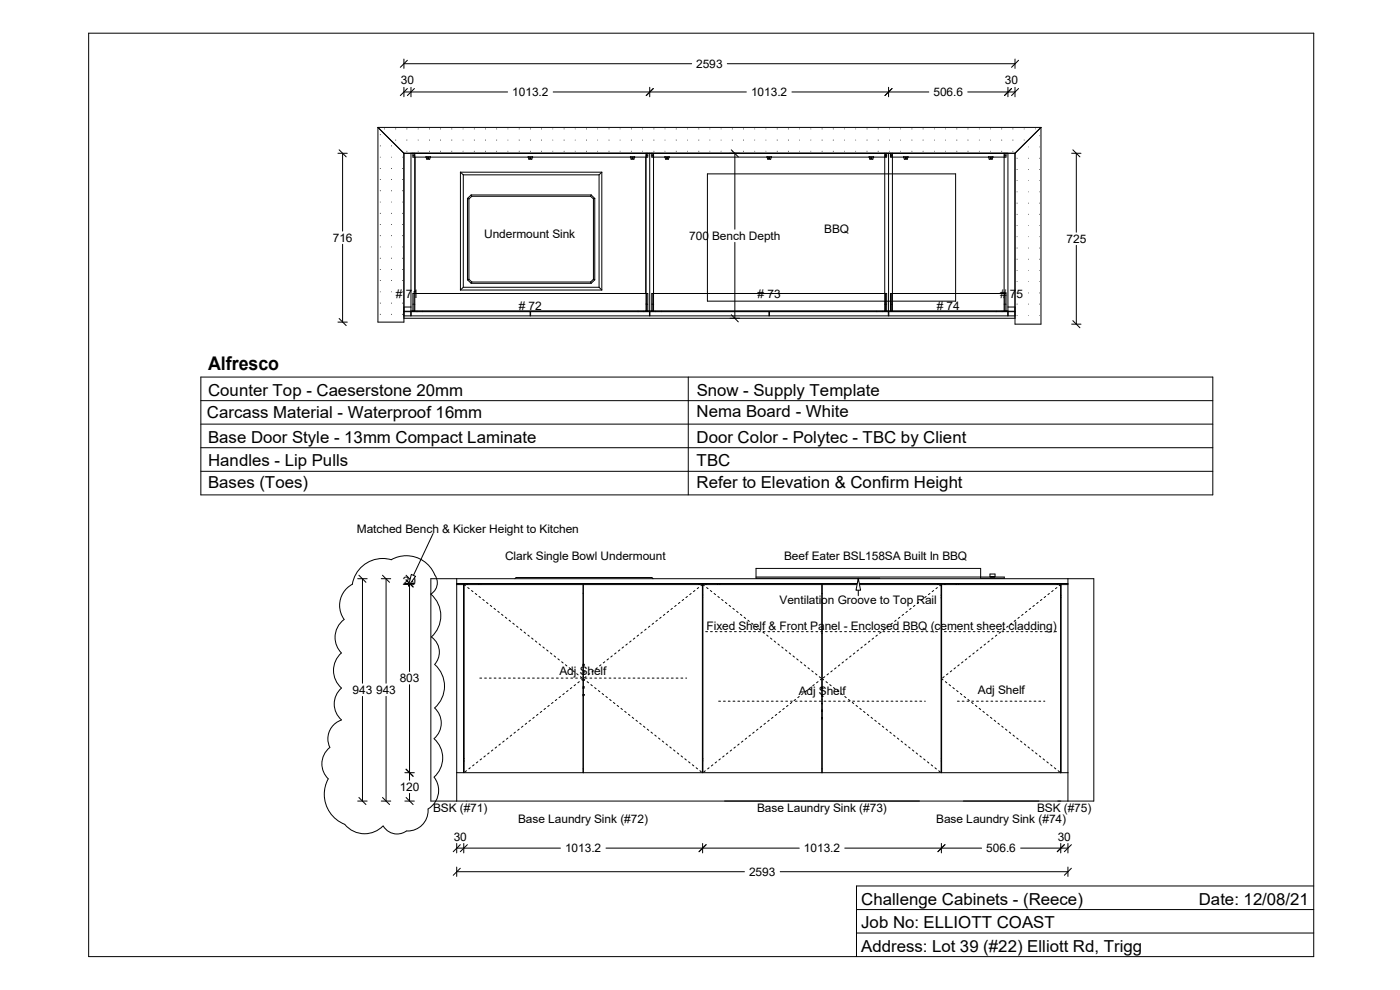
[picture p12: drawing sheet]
<svg xmlns="http://www.w3.org/2000/svg" width="297mm" height="210mm" viewBox="0 0 297 210" stroke-linecap="round" stroke-linejoin="round" font-family="sans-serif">
<g fill="none" stroke="#000" stroke-width=".21">
<path d="M18.8 7h259.9v195.9h-259.9zM85.7 12.5v2M85.7 18.5v2M85.7 19.5h22M85.7 13.5h61M86.4 18.8l-1.5 1.5M86.4 12.8l-1.5 1.5M87.2 18.5v2M87.9 18.8l-1.5 1.5M117.4 19.5h40.9M137.8 18.5v2M138.6 18.8l-1.5 1.5"/>
<path d="M154.3 13.5h61M168 19.5h29M188.5 18.5v2M189.2 18.8l-1.5 1.5M205.3 19.5h10M213.8 18.5v2M214.6 18.8l-1.5 1.5M215.3 12.5v2M215.3 18.5v2M216.1 18.8l-1.5 1.5M216.1 12.8l-1.5 1.5M71.7 32.5h2"/>
<path d="M71.9 31.8l1.5 1.5M72.7 32.5v16.5M80.2 27v41.3h5.5v-35.8M80.2 27l5.5 5.5M80.2 27h140.6M85.7 32.5h129.6M87.2 32.5v33.5M87.6 32.5v.8h49.8v-.8M87.6 32.9h.4M87.8 32.5v.8M88 32.5v33.5M88.1 33.3v29"/>
<path d="M90.4 33.3h.9l-.1 .5h-.7zM90.8 33.5h.1v.1h-.1zM97.7 36.5l.6 .6M97.7 36.5h30M97.7 36.5v25M98.3 37.1h28.8M98.3 37.1v23.8M112.1 33.3h.9l-.2 .5h-.6zM112.4 33.5h.2v.1h-.2zM127.1 37.1v23.8M127.7 36.5l-.6 .6M127.7 36.5v25"/>
<path d="M133.7 33.3h1l-.2 .5h-.6zM134.1 33.5h.2v.1h-.2zM137 33.3v29M137 32.9h.4M137 32.5v33.5M137.2 32.5v.8M137.8 32.5v33.5M138.3 32.9h.3M138.3 32.5v.8h49.8v-.8M138.5 32.5v.8M138.6 32.5v33.5M141 33.3h1l-.2 .5h-.6z"/>
<path d="M141.4 33.5h.2v.1h-.2zM150.1 36.9h52.6v27h-52.6zM155.1 31.8l1.5 1.5M155.9 32.5v16.1M162.7 33.3h.9l-.1 .5h-.6zM163.1 33.5h.2l-.2 .1zM184.4 33.3h.9l-.1 .5h-.7zM184.8 33.5h.2l-.2 .1zM187.7 32.9h.4M187.7 32.5v33.5M187.9 32.5v.8M188.5 32.5v33.5"/>
<path d="M188.9 32.9h.4M188.9 32.5v.8h24.5v-.8M189.2 32.5v.8M189.3 32.5v33.5M191.7 33.3h1l-.2 .5h-.6zM192.1 33.5h.2v.1h-.2zM209.7 33.3h1l-.2 .5h-.6zM210.1 33.5h.2v.1h-.2zM213 32.9h.4M213 32.5v33.5M213.2 32.5v.8M213.8 32.5v33.5"/>
<path d="M220.8 27v41.8h-5.5v-36.3M220.8 27l-5.5 5.5M227.3 32.5h2M227.6 31.8l1.5 1.5M228.3 32.5v16.8M72.7 51.8v16.5M99.2 42.1l.3 .1M99.2 42.1v17.3M99.2 59.4l.8 .7M99.5 42.2v17M99.5 59.2l-.3 .2M99.5 59.2l.6 .6"/>
<path d="M100 41.4l.1 .2M100 41.4l-.8 .7M100 41.4h25.4M100.1 41.6l-.6 .6M100.1 41.6h25.2M100.1 59.8l-.1 .3M100.1 59.8h25.2M125.3 41.6l.6 .6M125.3 59.8l.1 .3M125.4 41.4l-.1 .2M125.4 41.4l.8 .7M125.9 42.2v17"/>
<path d="M125.9 59.2l.3 .2M125.9 59.2l-.6 .6M126.2 42.1l-.3 .1M126.2 42.1v17.3M126.2 59.4l-.8 .7M155.9 51.4v16.1M228.3 52.1v16.7M42.6 80h214.7v25h-214.7zM71.7 68.3h2M71.9 67.6l1.5 1.5M85.7 65.1h1.5M85.7 66.1h1.4v.9h-1.4"/>
<path d="M85.7 66h129.6M85.7 67.5h129.6M87.2 66h126.6M87.2 66.1h25.3v.9h-25.3zM87.6 66v-3.7h49.8v3.7M87.6 64.5h.4M87.8 62.3v3.7M88.5 66v.1M89.7 66v.1M97.7 61.5h30M98.3 60.9l-.6 .6M98.3 60.9h28.8"/>
<path d="M100 60.1h25.4M112.6 66.1h25.2v.9h-25.2zM127.1 60.9l.6 .6M135.3 66v.1M136.6 66v.1M137 64.5h.4M137.2 62.3v3.7M137.9 66.1h25.2v.9h-25.2zM138.3 66v-3.7h49.8v3.7M138.3 64.5h.3M138.5 62.3v3.7M139.1 66v.1"/>
<path d="M140.4 66v.1M146 80v25M155.1 66.8l1.5 1.5M163.2 66.1h25.3v.9h-25.3zM186 66v.1M187.2 66v.1M187.7 64.5h.4M187.9 62.3v3.7M188.6 66.1h25.2v.9h-25.2zM188.9 66v-3.7h24.5v3.7M188.9 64.5h.4M189.2 62.3v3.7"/>
<path d="M211.3 66v.1M212.6 66v.1M213 64.5h.4M213.2 62.3v3.7M213.8 65.1h1.5M215.3 66.1h-1.4v.9h1.4M227.3 68.8h2M227.6 68l1.5 1.5M42.6 100h214.7M42.6 95h214.7M42.6 90h214.7M42.6 85h214.7"/>
<path d="M91.9 113.2l-5.2 11.1M72.4 138.5a4.9 4.9 0 0 0 0 7.4M73 131.4a4.7 4.7 0 0 0-.6 7.1M73 131.4a5.1 5.1 0 0 1 1.7-7.4 6.5 6.5 0 0 1 8.3-5.3 6.6 6.6 0 0 1 9.8 4.9 2.78 2.78 0 0 1-1.4 2.4 6.1 6.1 0 0 1 .1 9.1 3.9 3.9 0 0 1 .7 5.8M75.9 122.8h2M76.1 122l1.5 1.5M76.9 122.8v22.1M80.9 122.8h2M81.1 122l1.5 1.5M81.9 122.8v22.1M85.9 123.8h2M86.1 123l1.5 1.5"/>
<path d="M86.1 122l1.5 1.5M86.9 123.8v18.7M91.4 122.8h140.6v47.1h-140.6zM96.9 122.8v47.1M96.9 124h1.4v39.9h-1.4M96.9 123.8h129.7M98.4 123.8v40.1M99 123.8v.2M99.2 123.8v.2M101.6 123.8v.2M102 123.8v.2M109.2 122.8l.3-.3h28.8l.2 .3"/>
<path d="M123.7 125.9h.1M148.3 123.8v.2M148.4 123.8v.2M149 126.3h.1M149 126.8h.1M149.1 123.8v40.1h50.6v-40.1M149.1 124h25.2v39.9M149.7 123.8v.2M149.9 123.8v.2M152.2 123.8v.2M152.7 123.8v.2M174.3 125.9h.1"/>
<path d="M174.3 133.6h.1M174.3 134.4h.1M198.9 123.8v.2M199.1 123.8v.2M199.7 124h-25.3v39.9M199.7 126.3h.1M199.7 126.8h.1M200.4 123.8v.2M200.5 123.8v.2M202.9 123.8v.2M203.4 123.8v.2M224.3 123.8v.2"/>
<path d="M224.4 123.8v.2M225 124h-25.2v39.9h26.8M225 126.3h.1M225 126.8h.1M225 123.8v40.1M226.6 124h-1.5v39.9M226.6 122.8v47.1M70 158.6a4.4 4.4 0 0 0-.4 6.6M72.4 152.8a4.2 4.2 0 0 0-2.4 5.8M72.4 146a4.5 4.5 0 0 0 .1 6.7M76.9 147.7v22.2M81.9 147.7v22.2"/>
<path d="M86.9 145.2v20.3M92.1 156.7a5.4 5.4 0 0 1 0 8.1M92.2 150.2a4.3 4.3 0 0 1-.1 6.5M92.2 141a6.1 6.1 0 0 1 0 9.2M123.7 140.9h.1M123.7 142.5h.1M123.7 145.7h.1M123.7 147.3h.1M123.7 141.2h.1M123.7 142.8h.1M123.7 143.4h.1M123.7 144.3h.1"/>
<path d="M123.7 144.4h.1M123.7 146h.1M123.7 147.6h.1M123.8 140.9h.1M123.8 141.2h.1M123.8 142.8h.1M123.8 142.5h.1M123.8 144.4h.1M123.8 145.7h.1M123.8 146h.1M123.8 147.6h.1M123.8 147.3h.1"/>
<path d="M174.3 146.1h.1M174.3 147.7h.1M174.3 145.8h.1M174.3 147.4h.1M174.3 148.3h.1M174.3 149.2h.1M174.3 149.3h.1M174.3 150.6h.1M174.3 150.9h.1M174.3 152.5h.1M174.3 152.2h.1M174.4 146.1h.1"/>
<path d="M174.4 147.7h.1M69.6 165.2a6.9 6.9 0 0 0 3.5 9.7 5.4 5.4 0 0 0 8.1 .3M75.9 169.9h2M76.1 169.2l1.5 1.5M80.9 169.9h2M81.1 169.2l1.5 1.5M81.3 175.2a3.4 3.4 0 0 0 4.9 1.1M85.9 163.9h2M85.9 169.9h2M86.1 169.2l1.5 1.5M86.1 163.2l1.5 1.5M86.9 168.3v1.6"/>
<path d="M92.1 164.9a4.6 4.6 0 0 1-1.3 6.7 4.4 4.4 0 0 1-4.5 4.7M96.9 178.9v2M96.9 179.9h22M97.7 179.2l-1.5 1.5M98.4 178.9v2M98.4 160.9h.1M98.4 161.4h.1M99.2 179.2l-1.5 1.5M123.7 163.9v-39.9h-25.3v39.9h50.6v-39.9h-25.2v39.9M123.7 163.1h.1M128.6 179.9h41M149.1 178.9v2"/>
<path d="M149.1 160.9h.1M149.1 161.4h.1M149.8 179.2l-1.5 1.5M174.3 163.1h.1M179.2 179.9h29M199.7 178.9v2M199.7 160.9h.1M199.7 161.4h.1M200.5 179.2l-1.5 1.5M216.5 179.9h10.1M225 178.9v2M225.8 179.2l-1.5 1.5"/>
<path d="M226.6 178.9v2M227.3 179.2l-1.5 1.5M96.9 183.9v2M96.9 184.9h61M97.7 184.2l-1.5 1.5M165.5 184.9h61.1M181.7 197.9h97M181.7 193h97M226.6 183.9v2M227.3 184.2l-1.5 1.5M278.7 187.9h-97v15"/>
</g>
<g fill="#000">
<path d="M80.6 30.9h.2v.1h-.2zM83 30.9h.1v.1h-.1zM80.6 28.5h.2v.2h-.2z" fill-rule="evenodd"/>
<path d="M83.9 29.6h.1v.2h-.1zM86.2 29.6h.2v.2h-.2zM88.6 29.6l.2 .2zM91 29.6h.2v.2h-.2zM93.4 29.6h.2v.2h-.2zM95.8 29.6h.1v.2h-.1zM98.2 29.6l.1 .2zM100.5 29.6h.2v.2h-.2zM102.9 29.6h.2v.2h-.2zM105.3 29.6h.2v.2h-.2zM107.7 29.6l.1 .2zM110.1 29.6h.1v.2h-.1zM112.4 29.6h.2v.2h-.2zM114.8 29.6h.2v.2h-.2zM117.2 29.6l.1 .2zM119.6 29.6h.2v.2h-.2zM122 29.6l.1 .2zM124.3 29.6h.2v.2h-.2zM126.7 29.6l.2 .2zM129.1 29.6h.2v.2h-.2zM131.5 29.6l.1 .2zM133.9 29.6h.1v.2h-.1zM136.3 29.6l.1 .2zM138.6 29.6h.2v.2h-.2zM141 29.6l.1 .2zM143.4 29.6h.2v.2h-.2zM145.8 29.6l.1 .2zM148.2 29.6h.1v.2h-.1zM150.5 29.6l.2 .2zM152.9 29.6l.1 .2zM155.3 29.6h.1v.2h-.1zM157.6 29.6h.2v.2h-.2zM160.1 29.6l.1 .2zM162.4 29.6l.2 .2zM164.8 29.6h.2v.2h-.2zM167.2 29.6h.1v.2h-.1zM169.6 29.6l.1 .2zM172 29.6l.1 .2zM174.3 29.6h.2v.2h-.2zM176.7 29.6h.2v.2h-.2zM179.1 29.6l.1 .2zM181.5 29.6l.1 .2zM183.9 29.6h.1v.2h-.1zM186.2 29.6h.2v.2h-.2zM188.6 29.6l.2 .2zM191 29.6l.1 .2zM193.4 29.6h.1v.2h-.1zM195.7 29.6h.2v.2h-.2zM198.2 29.6l.1 .2zM200.5 29.6l.2 .2zM202.9 29.6h.2v.2h-.2zM205.3 29.6h.1v.2h-.1zM207.7 29.6l.1 .2zM210.1 29.6l.1 .2zM212.4 29.6h.2v.2h-.2zM214.8 29.6h.2v.2h-.2zM217.2 29.6l.1 .2zM81.5 27.3h.2v.1h-.2zM83.9 27.3h.1v.1h-.1zM86.2 27.3h.2v.1h-.2zM88.6 27.3l.2 .1zM91 27.3h.2v.1h-.2zM93.4 27.3h.2v.1h-.2zM95.8 27.3h.1v.1h-.1zM98.2 27.3l.1 .1zM100.5 27.3h.2v.1h-.2zM102.9 27.3h.2v.1h-.2zM105.3 27.3h.2v.1h-.2zM107.7 27.3l.1 .1zM110.1 27.3h.1v.1h-.1zM112.4 27.3h.2v.1h-.2zM114.8 27.3h.2v.1h-.2zM117.2 27.3l.1 .1zM119.6 27.3h.2v.1h-.2zM122 27.3l.1 .1zM124.3 27.3h.2v.1h-.2zM126.7 27.3l.2 .1zM129.1 27.3h.2v.1h-.2zM131.5 27.3l.1 .1zM133.9 27.3h.1v.1h-.1zM136.3 27.3l.1 .1zM138.6 27.3h.2v.1h-.2zM141 27.3l.1 .1zM143.4 27.3h.2v.1h-.2zM145.8 27.3l.1 .1zM148.2 27.3h.1v.1h-.1zM150.5 27.3l.2 .1zM152.9 27.3l.1 .1zM155.3 27.3h.1v.1h-.1zM157.6 27.3h.2v.1h-.2zM160.1 27.3l.1 .1zM162.4 27.3l.2 .1zM164.8 27.3h.2v.1h-.2zM167.2 27.3h.1v.1h-.1zM169.6 27.3l.1 .1zM172 27.3l.1 .1zM174.3 27.3h.2v.1h-.2zM176.7 27.3h.2v.1h-.2zM179.1 27.3l.1 .1zM181.5 27.3l.1 .1zM183.9 27.3h.1v.1h-.1zM186.2 27.3h.2v.1h-.2zM188.6 27.3l.2 .1zM191 27.3l.1 .1zM193.4 27.3h.1v.1h-.1zM195.7 27.3h.2v.1h-.2zM198.2 27.3l.1 .1zM200.5 27.3l.2 .1zM202.9 27.3h.2v.1h-.2zM205.3 27.3h.1v.1h-.1zM207.7 27.3l.1 .1zM210.1 27.3l.1 .1zM212.4 27.3h.2v.1h-.2zM214.8 27.3h.2v.1h-.2zM217.2 27.3l.1 .1zM219.6 27.3l.1 .1zM86.2 32h.2v.2h-.2zM88.6 32l.2 .2zM91 32h.2v.2h-.2zM93.4 32h.2v.2h-.2zM95.8 32h.1v.2h-.1zM98.2 32l.1 .2zM100.5 32h.2v.2h-.2zM102.9 32h.2v.2h-.2zM105.3 32h.2v.2h-.2zM107.7 32l.1 .2zM110.1 32h.1v.2h-.1zM112.4 32h.2v.2h-.2zM114.8 32h.2v.2h-.2zM117.2 32l.1 .2zM119.6 32h.2v.2h-.2zM122 32l.1 .2zM124.3 32h.2v.2h-.2zM126.7 32l.2 .2zM129.1 32h.2v.2h-.2zM131.5 32l.1 .2zM133.9 32h.1v.2h-.1zM136.3 32l.1 .2zM138.6 32h.2v.2h-.2zM141 32l.1 .2zM143.4 32h.2v.2h-.2zM145.8 32l.1 .2zM148.2 32h.1v.2h-.1zM150.5 32l.2 .2zM152.9 32l.1 .2zM155.3 32h.1v.2h-.1zM157.6 32h.2v.2h-.2zM160.1 32l.1 .2zM162.4 32l.2 .2zM164.8 32h.2v.2h-.2zM167.2 32h.1v.2h-.1zM169.6 32l.1 .2zM172 32l.1 .2zM174.3 32h.2v.2h-.2zM176.7 32h.2v.2h-.2zM179.1 32l.1 .2zM181.5 32l.1 .2zM183.9 32h.1v.2h-.1zM186.2 32h.2v.2h-.2zM188.6 32l.2 .2zM191 32l.1 .2zM193.4 32h.1v.2h-.1zM195.7 32h.2v.2h-.2zM198.2 32l.1 .2zM200.5 32l.2 .2zM202.9 32h.2v.2h-.2zM205.3 32h.1v.2h-.1zM207.7 32l.1 .2zM210.1 32l.1 .2zM212.4 32h.2v.2h-.2zM214.8 32h.2v.2h-.2z" fill-rule="evenodd"/>
<path d="M218.1 31.1l.1 .1zM220.5 31.1l.1 .1zM220.5 28.7l.1 .2z" fill-rule="evenodd"/>
<path d="M80.6 47.5h.2v.2h-.2zM83 47.5h.1v.2h-.1zM85.3 47.5h.2v.2h-.2zM80.6 45.2h.2v.1h-.2zM83 45.2h.1v.1h-.1zM85.3 45.2h.2v.1h-.2zM80.6 42.8l.2 .1zM83 42.8l.1 .1zM85.3 42.8l.2 .1zM80.6 40.4h.2v.2h-.2zM83 40.4h.1v.2h-.1zM85.3 40.4h.2v.2h-.2zM80.6 38h.2v.2h-.2zM83 38h.1v.2h-.1zM85.3 38h.2v.2h-.2zM80.6 35.6h.2v.2h-.2zM83 35.6h.1v.2h-.1zM85.3 35.6h.2v.2h-.2zM80.6 33.3l.2 .1zM83 33.3l.1 .1zM85.3 33.3l.2 .1z" fill-rule="evenodd"/>
<path d="M80.6 49.9h.2v.2h-.2zM83 49.9h.1v.2h-.1zM85.3 49.9h.2v.2h-.2zM80.6 52.3l.2 .2zM83 52.3l.1 .2zM85.3 52.3l.2 .2zM80.6 54.7h.2v.2h-.2zM83 54.7h.1v.2h-.1zM85.3 54.7h.2v.2h-.2zM80.6 57.1h.2v.1h-.2zM83 57.1h.1v.1h-.1zM85.3 57.1h.2v.1h-.2zM80.6 59.4h.2v.2h-.2zM83 59.4h.1v.2h-.1zM85.3 59.4h.2v.2h-.2zM80.6 61.8l.2 .2zM83 61.8l.1 .2zM85.3 61.8l.2 .2zM80.6 64.2h.2v.2h-.2zM83 64.2h.1v.2h-.1zM85.3 64.2h.2v.2h-.2zM80.6 66.6h.2v.2h-.2zM83 66.6h.1v.2h-.1zM85.3 66.6h.2v.2h-.2z" fill-rule="evenodd"/>
<path d="M215.7 47.8l.2 .1zM218.1 47.8l.1 .1zM220.5 47.8l.1 .1zM215.7 45.4h.2v.2h-.2zM218.1 45.4l.1 .2zM220.5 45.4l.1 .2zM215.7 43h.2v.2h-.2zM218.1 43l.1 .2zM220.5 43l.1 .2zM215.7 40.6l.2 .2zM218.1 40.6l.1 .2zM220.5 40.6l.1 .2zM215.7 38.3l.2 .1zM218.1 38.3l.1 .1zM220.5 38.3l.1 .1zM215.7 35.9h.2v.1h-.2zM218.1 35.9l.1 .1zM220.5 35.9l.1 .1zM215.7 33.5h.2v.2h-.2zM218.1 33.5l.1 .2zM220.5 33.5l.1 .2z" fill-rule="evenodd"/>
<path d="M215.7 50.2l.2 .1zM218.1 50.2l.1 .1zM220.5 50.2l.1 .1zM215.7 52.5h.2v.2h-.2zM218.1 52.5l.1 .2zM220.5 52.5l.1 .2zM215.7 54.9h.2v.2h-.2zM218.1 54.9l.1 .2zM220.5 54.9l.1 .2zM215.7 57.3l.2 .1zM218.1 57.3l.1 .1zM220.5 57.3l.1 .1zM215.7 59.7l.2 .1zM218.1 59.7l.1 .1zM220.5 59.7l.1 .1zM215.7 62.1h.2v.1h-.2zM218.1 62.1l.1 .1zM220.5 62.1l.1 .1zM215.7 64.4h.2v.2h-.2zM218.1 64.4l.1 .2zM220.5 64.4l.1 .2zM215.7 66.8l.2 .2zM218.1 66.8l.1 .2zM220.5 66.8l.1 .2z" fill-rule="evenodd"/>
</g>
<g fill="none" stroke="#000" stroke-width=".21" stroke-dasharray=".4 .6">
<path d="M98.4 124l25.3 20M149 124l-25.2 20M149.1 124l25.2 20M149.7 134h49.4M199.7 124l-25.3 20M200.4 134h24M225 124l-25.2 20M101.8 143.9h43.9M123.7 144l-25.3 19.9M123.8 144l25.2 19.9M152.5 148.8h43.8M174.3 144l-25.2 19.9"/>
<path d="M174.4 144l25.3 19.9M199.8 144l25.2 19.9M203.1 148.8h18.6"/>
</g>
<path d="M87.3 121.9l.9 .4-1.5 2z" fill="#fff" stroke="#000" stroke-width=".21"/>
<path d="M160.4 122.4h52.6v.3h-5v-2.1h-47.6v2.1h26.3M182.1 122.7v3.7M210 121.8h1.1v.5h-1.1zM210.1 122.3v.1M211 122.3v.1" fill="none" stroke="#000" stroke-width=".21"/>
<path d="M182.1 122.7l.5 2.5h-1z" fill="#fff" stroke="#000" stroke-width=".21"/>
<text font-size="4" x="44.2" y="78.4">Alfresco</text>
<g font-size="3.5">
<text x="44.2" y="83.9">Counter Top - Caeserstone 20mm</text>
<text x="147.8" y="83.9">Snow - Supply Template</text>
<text x="43.9" y="88.8">Carcass Material - Waterproof 16mm</text>
<text x="147.8" y="88.6">Nema Board - White</text>
<text x="44.2" y="94">Base Door Style - 13mm Compact Laminate</text>
<text x="147.8" y="93.9">Door Color - Polytec - TBC by Client</text>
<text x="44.2" y="98.8">Handles - Lip Pulls</text>
<text x="147.8" y="98.8">TBC</text>
<text x="44.2" y="103.5">Bases (Toes)</text>
<text x="147.8" y="103.5">Refer to Elevation &amp; Confirm Height</text>
<text x="182.7" y="191.9">Challenge Cabinets - (Reece)</text>
<text x="254.3" y="191.9">Date: 12/08/21</text>
<text x="182.7" y="196.9">Job No: ELLIOTT COAST</text>
<text x="182.7" y="201.9">Address: Lot 39 (#22) Elliott Rd, Trigg</text>
</g>
<g font-size="2.5">
<text x="85" y="17.9">30</text>
<text x="147.7" y="14.4">2593</text>
<text x="213.2" y="17.9">30</text>
<text x="108.7" y="20.4">1013.2</text>
<text x="159.3" y="20.4">1013.2</text>
<text x="198" y="20.4">506.6</text>
<text x="70.6" y="51.3">716</text>
<text x="102.7" y="50.4">Undermount Sink</text>
<text x="146.2" y="50.9">700 Bench Depth</text>
<text x="174.9" y="49.4">BBQ</text>
<text x="226.3" y="51.5">725</text>
<text x="84" y="63.2"># 71</text>
<text x="110.1" y="65.8"># 72</text>
<text x="160.7" y="63.2"># 73</text>
<text x="198.8" y="65.8"># 74</text>
<text x="212.2" y="63.2"># 75</text>
<text x="75.7" y="113.2">Matched Bench &amp; Kicker Height to Kitchen</text>
<text x="107.1" y="118.7">Clark Single Bowl Undermount</text>
<text x="166.4" y="118.7">Beef Eater BSL158SA Built In BBQ</text>
<text x="85.5" y="124.1">20</text>
<text x="165.4" y="128.1">Ventilation Groove to Top Rail</text>
<text x="149.9" y="133.6">Fixed Shelf &amp; Front Panel - Enclosed BBQ (cement sheet cladding)</text>
<text x="118.7" y="143.3">Adj Shelf</text>
<text x="74.8" y="147.2">943</text>
<text x="79.8" y="147.2">943</text>
<text x="84.8" y="144.7">803</text>
<text x="169.5" y="147.5">Adj Shelf</text>
<text x="207.5" y="147.3">Adj Shelf</text>
<text x="84.8" y="167.8">120</text>
<text x="91.9" y="172.2">BSK (#71)</text>
<text x="160.6" y="172.2">Base Laundry Sink (#73)</text>
<text x="220" y="172.2">BSK (#75)</text>
<text x="96.3" y="178.4">30</text>
<text x="109.9" y="174.7">Base Laundry Sink (#72)</text>
<text x="198.6" y="174.7">Base Laundry Sink (#74)</text>
<text x="224.4" y="178.4">30</text>
<text x="119.9" y="180.8">1013.2</text>
<text x="158.9" y="185.8">2593</text>
<text x="170.6" y="180.8">1013.2</text>
<text x="209.3" y="180.8">506.6</text>
</g>
</svg>
